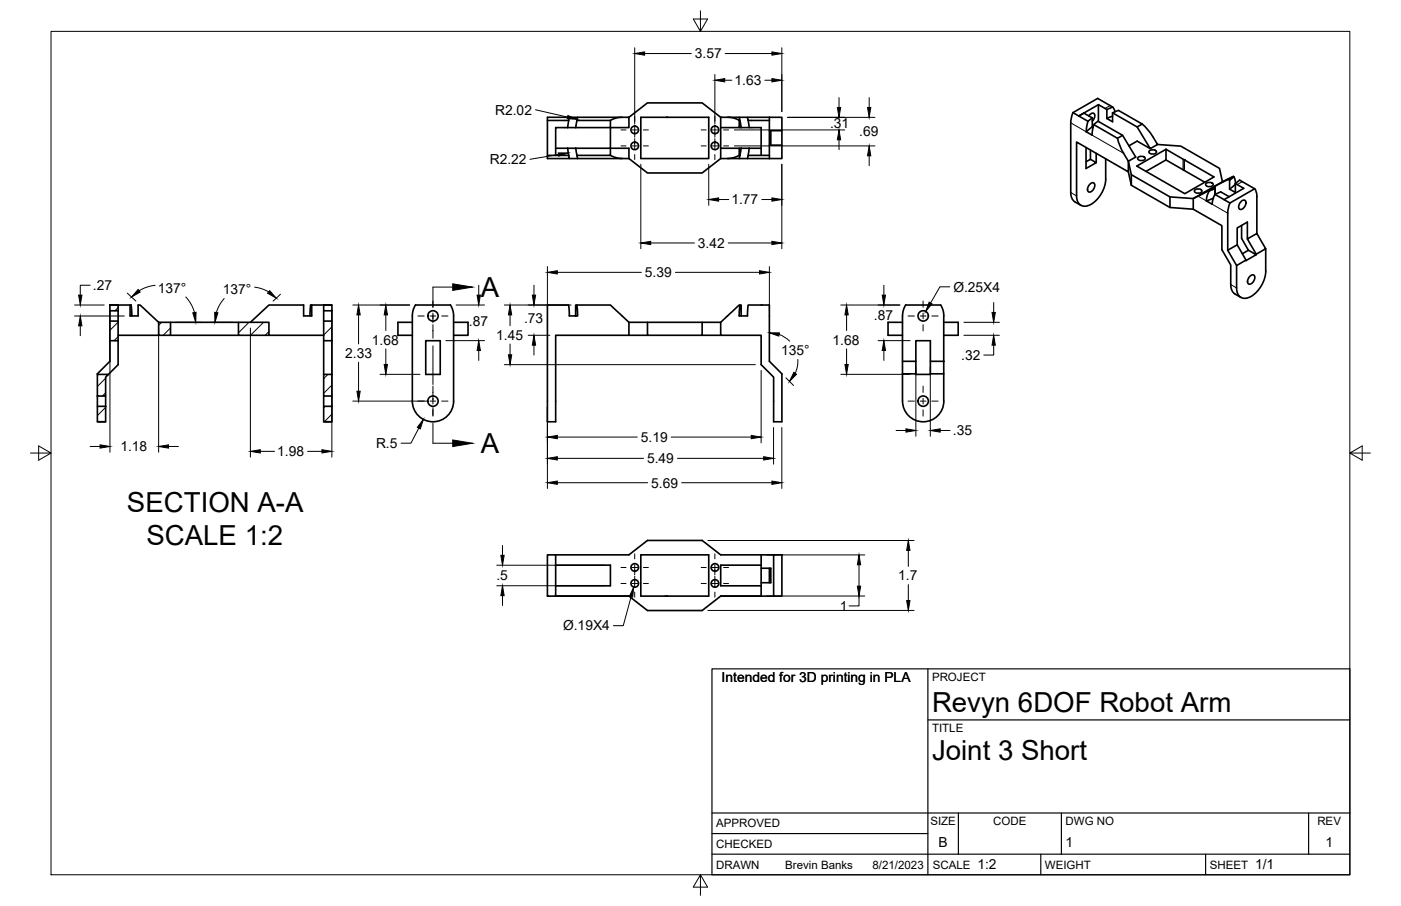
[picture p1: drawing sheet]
<svg xmlns="http://www.w3.org/2000/svg" width="432mm" height="279mm" viewBox="0 0 432 279" stroke-linecap="round" stroke-linejoin="round" font-family="sans-serif">
<!-- layer: Visible -->
<g fill="none" stroke="#000" stroke-width=".51">
<path d="M175.3 37.1l-.3 2.2M175.5 36.2l-.2 .9h-6.6M177.4 39.3h-6.1v8.6M177.8 37.1h10.3M177.8 37.1l-.4 2.2M178 36.2l-.2 .9M188.1 37.1v2.2h-10.7M191.8 36.2l-1.9 .2-1.8 .7M193.8 36.2l5.8-4.5h16.8l5.7 4.5M197.5 36.2h20.9v12.7h-20.9zM222.1 36.2h15M222.1 36.2v9.5"/>
<path d="M224.2 36.2l1.9 .2 1.7 .7M227.8 36.2l.2 .9M227.8 37.1v2.2h-5.7M227.8 39.3h6.8v8.6M227.8 37.1h.2M228.1 37.1l.3 2.2M230.4 36.2l.2 .9h6.5M230.6 37.1l.3 2.2M237.1 36.2h3.9v4.1h-3.9M237.1 36.2v12.7M330.7 34.7l1.8 1.1M330.7 34.7l-.5 1.7-.2 1.5v21.5"/>
<path d="M332.5 35.8l2.8 1.6M332.5 35.8l1.6-.9 2.6 1.5M335.3 37.4l-.5 3.2M335.6 35.7l.3-.3a.84 .84 0 0 1 1.1-.5 .84 .84 0 0 1 .4 1.2l-.7 1.3M336.7 39.1l-1.9 1.5M336.7 36.4l-1.4 1M336.7 39.1l.2 .2M336.7 36.4v2.7M337.1 38.4l1.3-1 7.6 4.3 4 6.7-2.2 1.3 .9 4.2 11.9 6.8 7.2 .5 2.2-1.3M337.1 38.4l-.5 3.3-1.8-1.1M337.1 38.4l7.3 4.3 1.6-1M338.5 32.3v5.2"/>
<path d="M341.1 33.8l-2.6-1.5-6 3.5M341.1 33.8v2.7M342.9 34.8l1.8-.8 7.3 4.2-1.5 1-7.6-4.4v2.7l-1.8-1M342.9 35.8l-1.8 .7M342.9 33l-1.8 .8M343.7 34.5l-.8-1.5-4.6-2.6-7.6 4.3M352 38.3l2.4 2.6 2.4 3.7-2.3 1.2-4-6.6M168.7 47.9h6.6M171.3 45.7h6.1M175 45.7l.3 2.2M175.3 47.9l.2 1h-6.8v-12.7h25.1v3.1h-5.7v8.6h-10.3M175.5 48.9h18.3"/>
<path d="M177.4 45.7h16.4v3.2M177.4 45.7l.4 2.2M177.8 47.9l.2 1M188.1 47.9l1.8 .7 1.9 .3M222.1 48.9h15M222.1 45.7h6.3M222.1 45.7v3.2l-5.7 4.4h-16.8l-5.8-4.4M227.8 47.9h.2M227.8 45.7v2.2M227.8 47.9l-1.7 .7-1.9 .3M228 47.9l-.2 1M228.4 45.7l-.3 2.2"/>
<path d="M228.4 45.7h6.2M230.9 45.7l-.3 2.2M237.1 44.8h3.9v4.1h-3.9M237.1 47.9h-6.5l-.2 1M237.6 40.3v4.5M241 40.3v4.5M330 59.3l.4 1.8a4.4 4.4 0 0 0 2.7 2.2M334.7 45.5v6.5l3.2-1.8-1.8-1.1-1.4 .8M336 56.8a.82 .82 0 0 1 1.4 0 2.08 2.08 0 0 1-1.8 2.4 1.52 1.52 0 0 1 .4-2.4zM336.1 46.2v2.9M337.9 47.3v2.9M340.8 49v6.2"/>
<path d="M344.4 42.6l1.2 3.4 2.2 3.7v3.3l-16-9.2v16.6a2.74 2.74 0 0 0 1.3 2.9 2.74 2.74 0 0 0 3.2-.3 9.9 9.9 0 0 0 4.5-7.8M347.8 53l.9 4.1M347.9 45l2.6-1.5 4 2.3M348.7 53.9v3.2l11.9 6.9v-3.3M350.7 48.6a1.46 1.46 0 0 1 2.3 .3 1.36 1.36 0 0 1-2.4 0zM354.2 46.6a1.46 1.46 0 0 1 2.2 .3 1.36 1.36 0 0 1-2.3 0zM356.8 44.6l7.1 .5 12 6.8 .9 4.2M359.4 46l-9 5.2 14.8 8.5 9-5.1-9.2-5.3v3.3l6.3 3.6M359.4 46v3.3l-6.2 3.6M359.4 46l5.6 3.3M359.4 49.3l5.6 3.3M368.2 58.7a1.46 1.46 0 0 1 2.3 .2 1.36 1.36 0 0 1-2.4 0z"/>
<path d="M371.7 56.7a1.46 1.46 0 0 1 2.2 .2 1.36 1.36 0 0 1-2.3 0zM372.5 58.8l-3.2 1.7M374.1 57.9l-1.6 .9 .2 .1-.9 2.5v.6l1.8 1 .2-1.6 .6-1.5 4.7 2.7 7.6-4.4M374.5 58.2v1.7l1.8-.7 2.5 1.5M374.5 58.2l-.4-.3-4.1 2M374.5 58.2l-1.8 .7M374.5 59.9v-2.5l-4.5 2.5M378.5 55.3l.5 .3v2.7l1.7 1.1v-2.8M380.1 54.4l-3.3 1.7M380.3 54.5l.5 2M380.3 54.5l-.2-.1-5.6 3 2.3-1.3M380.3 54.5l-1.3 1.1"/>
<path d="M380.7 56.6l2.6 1.5-6 3.5M380.8 56.8l-1.8 1.5M382.1 55.5l4.6 2.7M382.1 55.5l-1.4 1.1M386.7 58.2l.4 .8 .3 1.6M360.6 64l7.2 .5M369.3 60.5l-1.5 .7v3.3l8.8 5.1v7.4l2.7 4.7v6.1l.4 1.8a4.4 4.4 0 0 0 2.7 2.1M373.9 61.1l-2.1 .9M379.1 62.6l-.7 2.6v12M382.5 62.1a.82 .82 0 0 1 1.5 0 2.08 2.08 0 0 1-1.8 2.5 1.52 1.52 0 0 1 .3-2.5zM382.7 69.5v4l2.1 3.7M384.5 73.7l2.9-1.7 2.7 4.7-2.9 1.7z"/>
<path d="M384.5 73.7v-5.2l-3.2 1.8v5.2M387.2 78.4v.1M387.4 60.6v11.4M390.1 76.7v6.9a9.2 9.2 0 0 1-6 8.4 2.63 2.63 0 0 1-3-3.2v-6.9l6.1-3.4-2.4-1.3-1.9 1.1M33.9 94.1h2.5v1.7h-2.5zM33.9 99h2.5v6.1h-2.5zM33.9 95.8v3.2M33.9 94.1h6.2M36.4 95.8v3.2M40.6 97.4l-.2-3.3h-.3v3.3h2.5v-3.3h.6l5.7 5.3M48.9 99.4h3.7v4h-3.7zM52.6 99.4h20.9"/>
<path d="M73.5 99.4h9.4v4h-9.4zM95.5 97.4l.2-3.3h.4v3.3h-2.5v-3.3h-10.7l-5.7 5.3M96.1 94.1h6.2M99.8 94.1h2.5v1.7h-2.5zM99.8 99h2.5v6.1h-2.5zM99.8 95.8v3.2M102.3 95.8v3.2M127.1 99.4h-4.5v4h4.5M128.1 94.1l10.7-.1 .6 1.1 .4 2.3v26.3a6.4 6.4 0 0 1-6.4 6.4 6.4 6.4 0 0 1-6.3-6.4v-26.3l.2-1.7zM139.8 99.4h4.5v4h-4.5M177.8 94.1h10.3l5.7 5.3v4h-22.5v26.7h-2.6v-36h6.6l.2 3.3h2.5l-.2-3.3h-.4v3.3M193.8 99.4h28.3"/>
<path d="M199.6 99.4v4h16.8v-4M228 94.1l-5.9 5.3v4h12.5v9.1l3.8 3.8v13.8h2.6v-14.8l-3.9-3.9v-17.3h-6.5l-.2 3.3h-2.6l.2-3.3h.4v3.3M278.2 99.4h-4.5v4h4.5M289.9 94.1l-10.8-.1-.5 1.1-.4 1.7v14.6M289.9 94l.6 1.1 .4 1.7v14.6M290.9 99.4h4.4v4h-4.4M384 80.2l-2.7-4.7-2.9 1.7 2.7 4.7M385.3 85.2a.82 .82 0 0 1 1.4 0 2.08 2.08 0 0 1-1.7 2.4 1.52 1.52 0 0 1 .3-2.4zM30 115.5h3.4l-.8 .8v5.8h-2.6zM33.9 105.1v6.3l-3.9 4.1M36.4 103.4h12.5M36.4 105.1v7.4l-3 3"/>
<path d="M52.6 103.4h20.9M82.9 103.4h16.9M99.8 115.5h2.5v6.6h-2.5zM99.8 105.1v10.4M102.3 105.1v10.4M131.2 105.1h4.5v10.4h-4.5zM193.8 103.4h5.8M216.4 103.4h5.7M278.2 115.3v-3.9h4.1v3.9M282.3 111.4v-6.3h4.4v6.3M286.7 111.4h4.2v3.9h-4.2zM286.7 115.3v.2l-8.5-.2v8.4a6.4 6.4 0 0 0 6.3 6.4 6.4 6.4 0 0 0 6.4-6.4v-8.4"/>
<path d="M30 125.3h2.6v4.8h-2.6zM30 122.1v3.2M30 130.1h2.6M32.6 122.1v3.2M99.8 125.3h2.5v4.8h-2.5zM99.8 122.1v3.2M99.8 130.1h2.5M102.3 122.1v3.2M168.7 171.1h2.6v12.7h-2.6zM171.3 171.1h22.5l5.8-4.4h16.8l5.7 4.4h12.5M171.3 174.3h16.8v6.4h-16.8M197.5 171.1h20.9v12.7h-20.9z"/>
<path d="M234.6 175.2v4.5M234.6 174.3h-12.5v6.4h12.5M237.1 175.2v4.5M238.4 171.1h2.6v12.7h-2.6zM238.4 171.1h-3.8v4.1h3v4.5h-3v4.1h3.8M171.3 183.8h22.5zM193.8 183.8l5.8 4.5h16.8l5.7-4.5h12.5"/>
<circle cx="195.6" cy="45" r="1.17"/>
<circle cx="195.6" cy="40.1" r="1.17"/>
<circle cx="220.4" cy="40.1" r="1.17"/>
<circle cx="220.4" cy="45" r="1.17"/>
<circle cx="133.4" cy="97.4" r="1.6"/>
<circle cx="284.5" cy="97.4" r="1.6"/>
<circle cx="133.4" cy="123.7" r="1.6"/>
<circle cx="284.5" cy="123.7" r="1.6"/>
<circle cx="195.6" cy="179.9" r="1.17"/>
<circle cx="195.6" cy="175" r="1.17"/>
<circle cx="220.4" cy="179.9" r="1.17"/>
<circle cx="220.4" cy="175" r="1.17"/>
</g>
<g fill="#000">
<circle cx="205.5" cy="36.2" r=".25"/>
<circle cx="332.5" cy="35.8" r=".25"/>
<circle cx="365" cy="49.3" r=".25"/>
<circle cx="377.3" cy="61.6" r=".25"/>
<circle cx="234.6" cy="94.1" r=".25"/>
<circle cx="205.5" cy="183.8" r=".25"/>
</g>
<!-- layer: Visible Narrow -->
<path d="M330 37.9l4.8 2.7M342.1 32.6l-1.5 .8M330 59.4l1.8 1M336.6 41.7l9.7 5.6M364.6 49.1v3.2M382.9 56l-1.6 .9M369.3 60.5l2.5 1.5M373.6 63l4.8 2.7M379.3 87.8l1.8 1" fill="none" stroke="#000" stroke-width=".31"/>
<!-- layer: Border -->
<path d="M15.7 9.7h400.3v260.1h-400.3zM215.9 3.3v6.4l-2.2-3.8h4.4l-2.2 3.8M9.4 139.7h6.3l-3.8-2.2v4.4l3.8-2.2M416 139.7l3.8 2.2v-4.4l-3.8 2.2h6.4M215.9 269.8l2.2 3.8h-4.4l2.2-3.8v6.3" fill="none" stroke="#000" stroke-width=".31"/>
<!-- layer: Titleblock -->
<path d="M219.4 206.3h196.6v63.5h-196.6zM286 206.3v63.5M286 222h130M219.4 257.1h66.6M219.4 250.7h196.6M295.4 250.7v12.7M327.1 250.7v12.7M403.3 250.7v12.7M219.4 263.4h196.6M320.8 263.4v6.4M371.6 263.4v6.4" fill="none" stroke="#000" stroke-width=".36"/>
<!-- layer: Hatching -->
<g fill="none" stroke="#000" stroke-width=".31">
<path d="M36.4 94.8l-1 1.1M36.4 99.3l-2.5 2.6M49.8 99.4l-.9 .9M76.7 99.4l-3.2 3.2M81.2 99.4l-4 4M100 94.1l-.3 .3M32.6 116.6l-2.6 2.6M36.4 103.8l-1.2 1.3M52.6 101.1l-2.3 2.3M82.9 102.2l-1.2 1.2M101.1 115.4l-1.4 1.4M102.3 100.8l-2.6 2.5"/>
<path d="M102.3 118.8l-2.6 2.5M32.6 121.1l-1 1M32.6 125.6l-2.6 2.5M100.2 125.3l-.5 .5M102.3 127.7l-2.3 2.3"/>
</g>
<!-- layer: Section Lines -->
<path d="M133.4 97.1v2.4M139.5 88.5h-6.1v6.3M133.4 101.9v2.4M133.4 106.7v11.9M133.4 120.9v2.4M133.4 125.7v2.4M133.4 130.5v6.2h6.1" fill="none" stroke="#000" stroke-width=".31"/>
<path d="M139.5 87.5l6.1 1-6.1 1.1zM139.5 135.7l6.1 1-6.1 1z" fill="#000" stroke="#000" stroke-width=".31"/>
<!-- layer: FD_Dimensions -->
<g fill="none" stroke="#000" stroke-width=".31">
<path d="M195.6 14.7v23.6M198.7 16.5h14.4M223.5 16.5h14.4M241 14.7v19.7M165 33.8l9.9 2.3M220.3 23v15.3M223.4 24.7h2.2M235.7 24.7h2.2M242.7 36.2h27M258.6 30.1v3M267.9 30.1v3M172.1 47.7l-8.8 1.4"/>
<path d="M197.5 50.7v26M218.4 50.7v12.6M226.3 40.1h34.1M226.3 45h43.4M241 50.7v26M258.6 43.1v3.1M267.9 48v3.1M200.6 74.9h13.4M221.5 61.5h3.1M224.5 74.9h13.4M234.8 61.5h3.1M23 94.1h9.1"/>
<path d="M23 97.5h15.3M27.8 88h-3.1v3M33.9 95.8v43.7M39.2 90.4l2.7 2.5M47.8 88l-2.9 .7-2 1M54.4 99.4h7.7M57.3 91.6a11.4 11.4 0 0 1 2.6 4.8M64.5 99.4h7.2M69.1 92.1l-1.6 2.3-.8 2M78.5 88.6l1.9 .4 2.4 1M86.4 90.7l-2.2 2.2M102.3 95.8v45.2"/>
<path d="M108.7 94.1h17.6M110.5 97.1v9M118.9 97.1v4.8M140.6 94.1h8.7M147.6 88v3M155.4 94.1h20.6M157.2 97.1v3.3M164.6 88v3M168.7 82.2v13.5M171.8 84h25.9M208.2 84h25.9M237.1 82.2v13.5"/>
<path d="M259.1 94.1h18.2M260.9 97.1v4.8M272.4 88v3M292.7 88.5h-3l-2.9 4.9M297.1 99.4h10.9M306.3 93.3v3.1M24.7 100.5v3M48.9 101.2v38.3M77.2 101.2v39.8M110.5 111.7v9M117.1 115.4h12.3M118.9 107.6v4.8"/>
<path d="M137.4 105.1h11.9M147.6 108.1v3M155.4 112.5h77.4M157.2 106.1v3.3M162.8 103.4h6.7M164.6 106.4v3.1M234.6 114.2v22.4M240.1 103.1l1.8 .9 1.5 1.2M242.2 116.5l2.4 2.4M245.9 110.9l-.2 2.4-.6 1.8M259.1 115.4h21.4M260.9 107.6v4.8"/>
<path d="M270.6 105.1h9.9M272.4 108.1v3M282.3 113.2v21.3M286.7 113.2v21.3M297.1 103.4h10.9M306.3 106.4v3.1h-3.1M27.8 137.7h3M51.9 137.7h3.1M80.2 139.2h4.4M94.8 139.2h4.4M108.7 123.7h23M129.1 132l-2.4 4.7h-3.1"/>
<path d="M168.7 125.5v25.1M171.8 134.8h24.6M206.9 134.8h24.6M238.4 131.8v11.3M241 131.8v18.8M276.2 132.8h3M289.8 132.8h3M171.8 148.9h27.8M171.8 141.4h26.6M208.8 141.4h26.6M210.1 148.9h27.8M153.1 174.3h33.3"/>
<path d="M154.9 168.2v3.1M218.2 166.7h63.5M236.4 171.1h30.1M264.8 174.2v6.6M280 169.7v5M153.1 180.6h33.3M154.9 183.7v3M194.5 184l-2.4 9h-3.1M218.2 188.3h63.5M236.4 183.8h30.1M264.8 183.8v3.1h-3.1M280 180.3v4.9"/>
</g>
<g fill="#000" stroke="#000" stroke-width=".31">
<path d="M195.6 16.5l3.1-.5v1zM237.9 16l3.1 .5-3.1 .5zM175 35.6l2.9 1.2-3.1-.2zM220.3 24.7l3.1-.5v1.1zM237.9 24.2l3.1 .5-3.1 .6zM258.1 33.1h1l-.5 3.1zM267.4 33.1h1l-.5 3.1zM172 47.2h3.1l-2.9 1zM258.6 40.1l.5 3h-1zM267.9 45l.5 3h-1zM197.5 74.9l3.1-.5v1zM218.4 61.5l3.1-.5v1z"/>
<path d="M237.9 61l3.1 .5-3.1 .5zM237.9 74.4l3.1 .5-3.1 .5zM24.2 91h1.1l-.6 3.1zM42.6 89.3l.6 .8-2.7 1.5zM59.4 96.5l1-.2-.1 3.1zM66.2 96.3l1 .2-.9 2.9zM83.1 89.6l2.1 2.3-2.7-1.5zM110.5 94.1l.5 3h-1zM118.9 94.1l.5 3h-1zM147 91h1.1l-.5 3.1zM157.2 94.1l.5 3h-1zM164.1 91h1l-.5 3.1z"/>
<path d="M168.7 84l3.1-.5v1zM234.1 83.5l3 .5-3 .5zM260.9 94.1l.5 3h-1zM271.9 91h1l-.5 3.1zM286.4 93.2l.9 .5-2 2.4zM305.8 96.4h1l-.5 3zM24.7 97.5l.6 3h-1.1zM118.4 112.4h1l-.5 3zM147.6 105.1l.5 3h-1.1zM156.7 109.4h1l-.5 3.1zM164.6 103.4l.5 3h-1zM237.1 102.6l3.1 .1-.2 1z"/>
<path d="M244.7 114.8l.8 .6-2.2 2.2zM260.4 112.4h1l-.5 3zM272.4 105.1l.5 3h-1zM306.3 103.4l.5 3h-1zM30.8 137.2l3.1 .5-3.1 .5zM48.9 137.7l3-.5v1zM77.2 139.2l3-.5v1zM99.2 138.7l3.1 .5-3.1 .5zM110 120.7h1l-.5 3zM130.5 129.3l-1 3-.9-.5zM168.7 134.8l3.1-.5v1zM231.5 134.3l3.1 .5-3.1 .5z"/>
<path d="M279.2 132.2l3.1 .6-3.1 .5zM286.7 132.8l3.1-.6v1.1zM168.7 148.9l3.1-.5v1zM168.7 141.4l3.1-.6v1.1zM235.4 140.8l3 .6-3 .5zM237.9 148.4l3.1 .5-3.1 .5zM154.4 171.3h1l-.5 3zM264.8 171.1l.5 3.1h-1.1zM280 166.7l.5 3h-1.1zM154.9 180.6l.5 3.1h-1zM195.3 181.1l-.3 3.1-1-.3zM264.2 180.8h1.1l-.5 3z"/>
<path d="M279.4 185.2h1.1l-.5 3.1z"/>
</g>
<!-- layer: Smart Centers -->
<g fill="none" stroke="#000" stroke-width=".31">
<path d="M195.6 35.9v1.5M195.6 39.2v3.1M220.3 35.9v1.5M220.3 39.2v3.1M191.4 40.1h1.5M191.4 45h1.5M194.7 40.1h1.8M194.7 45h1.8M195.6 42.8v3.1M195.6 47.7v1.5M198.3 40.1h1.5M198.3 45h1.5"/>
<path d="M216.1 40.1h1.6M216.1 45h1.6M219.4 40.1h1.8M219.4 45h1.8M220.3 42.8v3.1M220.3 47.7v1.5M223 40.1h1.6M223 45h1.6M128.8 97.5h1.9M132.5 97.5h1.8M133.4 92.8v2M133.4 96.5v1.8"/>
<path d="M136.1 97.5h2M279.9 97.5h1.9M283.6 97.5h1.8M284.5 92.8v2M284.5 96.5v1.8M287.2 97.5h1.9M133.4 100.1v2M133.4 119.1v1.9M284.5 100.1v2M284.5 119.1v1.9M128.8 123.7h1.9M132.5 123.7h1.8"/>
<path d="M133.4 122.8v1.8M133.4 126.4v1.9M136.1 123.7h2M279.9 123.7h1.9M283.6 123.7h1.8M284.5 122.8v1.8M284.5 126.4v1.9M287.2 123.7h1.9M191.4 175h1.5M191.4 179.9h1.5M194.7 175h1.8M194.7 179.9h1.8"/>
<path d="M195.6 170.8v1.5M195.6 174.1v3.1M195.6 177.7v3.1M198.3 175h1.5M198.3 179.9h1.5M216.1 175h1.6M216.1 179.9h1.6M219.4 175h1.8M219.4 179.9h1.8M220.3 170.8v1.5M220.3 174.1v3.1M220.3 177.7v3.1"/>
<path d="M223 175h1.6M223 179.9h1.6M195.6 182.6v1.6M220.3 182.6v1.6"/>
</g>
<g font-size="8.5">
<text x="148.2" y="91.6">A</text>
<text x="148.2" y="139.7">A</text>
<text x="39.1" y="157.8">SECTION A-A</text>
<text x="45.1" y="168">SCALE 1:2</text>
<text x="287.3" y="219.5">Revyn 6DOF Robot Arm</text>
<text x="287.3" y="234.5">Joint 3 Short</text>
</g>
<g font-size="4.3">
<text x="214.2" y="18">3.57</text>
<text x="226.4" y="26.2">1.63</text>
<text x="152.6" y="35.3">R2.02</text>
<text x="255.8" y="39.6">.31</text>
<text x="264.8" y="41.8">.69</text>
<text x="150.9" y="50.7">R2.22</text>
<text x="225.4" y="63.1">1.77</text>
<text x="215.1" y="76.4">3.42</text>
<text x="28.7" y="89.5">.27</text>
<text x="198.8" y="85.5">5.39</text>
<text x="293.8" y="89.9">Ø.25X4</text>
<text x="48.6" y="90.3">137°</text>
<text x="68.7" y="90.7">137°</text>
<text x="144.5" y="100.5">.87</text>
<text x="161.5" y="99.5">.73</text>
<text x="269.4" y="98.6">.87</text>
<text x="114.6" y="106.3">1.68</text>
<text x="152.9" y="104.8">1.45</text>
<text x="256.6" y="106.3">1.68</text>
<text x="106.4" y="110.4">2.33</text>
<text x="240.7" y="109.5">135°</text>
<text x="296.2" y="111">.32</text>
<text x="197.5" y="136.3">5.19</text>
<text x="293.7" y="134.3">.35</text>
<text x="37.1" y="139.2">1.18</text>
<text x="85.4" y="140.7">1.98</text>
<text x="115.9" y="138.2">R.5</text>
<text x="199.4" y="142.9">5.49</text>
<text x="200.7" y="150.4">5.69</text>
<text x="153" y="179">.5</text>
<text x="276.9" y="179">1.7</text>
<text x="258.8" y="188.4">1</text>
<text x="173.5" y="194.4">Ø.19X4</text>
<text x="222.4" y="210.3">Intended for 3D printing in PLA</text>
<text x="289.3" y="261.2">B</text>
<text x="328.4" y="261.2">1</text>
<text x="408.5" y="261.2">1</text>
<text x="301.2" y="268.1">1:2</text>
<text x="386.8" y="268.1">1/1</text>
</g>
<g font-size="3.5">
<text x="287.3" y="210.1">PROJECT</text>
<text x="287.3" y="225.8">TITLE</text>
<text x="220.7" y="255.2">APPROVED</text>
<text x="286.7" y="254.5">SIZE</text>
<text x="306.1" y="254.5">CODE</text>
<text x="328.4" y="254.5">DWG NO</text>
<text x="406" y="254.5">REV</text>
<text x="220.7" y="261.5">CHECKED</text>
<text x="220.7" y="267.9">DRAWN</text>
<text x="242" y="267.9">Brevin Banks</text>
<text x="268.9" y="267.9">8/21/2023</text>
<text x="287.5" y="267.9">SCALE</text>
<text x="322.1" y="267.9">WEIGHT</text>
<text x="372.9" y="267.9">SHEET</text>
</g>
</svg>
